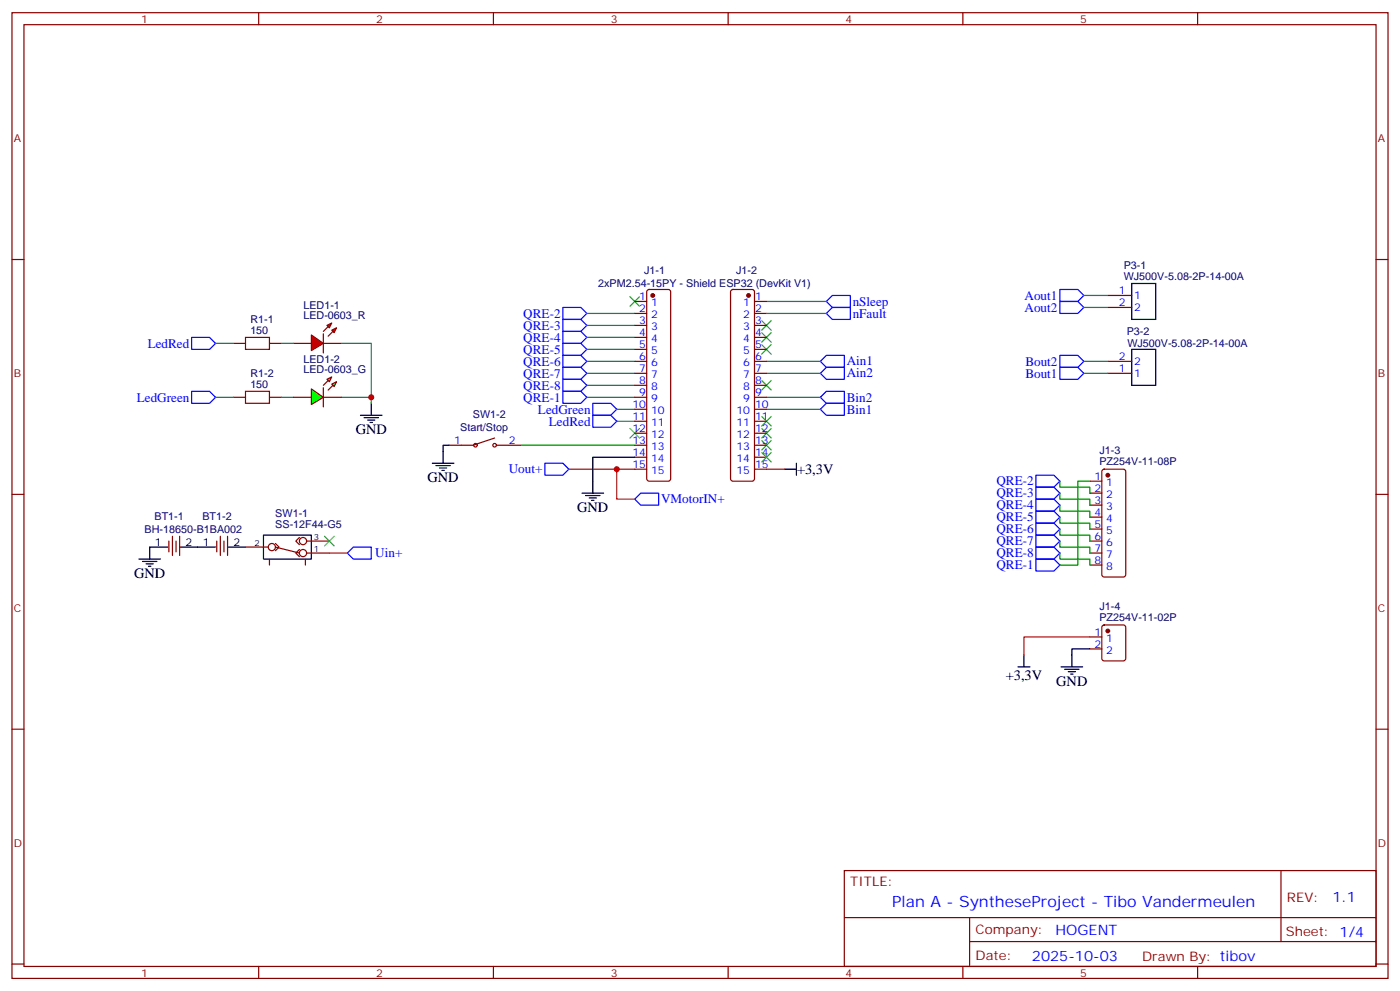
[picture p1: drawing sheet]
<svg xmlns="http://www.w3.org/2000/svg" width="412mm" height="292mm" viewBox="0 0 412 292" stroke-linecap="round" stroke-linejoin="round" font-family="sans-serif">
<g fill="none" stroke="#870000" stroke-width=".35">
<path d="M3.5 3.7h405.4v284.4h-405.4zM7.1 7.3h398.2v277.3h-398.2zM76.2 3.7v3.6M145.3 3.7v3.6M214.5 3.7v3.6M283.6 3.7v3.6M352.8 3.7v3.6M3.5 76.4h3.6M405.3 76.4h3.6M68.8 101.1h3.5M68.8 117h3.5M79.4 101.1h3.5"/>
<path d="M79.4 117h3.5M3.5 145.6h3.6M405.3 145.6h3.6M3.5 214.7h3.6M405.3 214.7h3.6M248.7 256.3h156.6v28.3h-156.6zM377.3 256.4v20.8M248.7 270.2h156.5M285.6 277.2h119.6M285.6 270.2v14.1M3.5 283.8h3.6M76.2 284.6v3.5"/>
<path d="M145.3 284.6v3.5M214.5 284.6v3.5M283.6 284.6v3.5M352.8 284.6v3.5M405.3 283.8h3.6"/>
</g>
<g fill="none" stroke="#00f" stroke-width=".35">
<path d="M165.8 90.5h5.3l1.8 1.8-1.8 1.8h-5.3zM165.8 94.1h5.3l1.8 1.7-1.8 1.8h-5.3zM165.8 97.6h5.3l1.8 1.7-1.8 1.8h-5.3zM243.4 88.8l1.8-1.8h5.3v3.5h-5.3zM243.4 92.3l1.8-1.8h5.3v3.6h-5.3zM56.4 115.2h5.3l1.8 1.8-1.8 1.7h-5.3zM165.8 101.1h5.3l1.8 1.8-1.8 1.7h-5.3zM165.8 104.6h5.3l1.8 1.8-1.8 1.8h-5.3zM165.8 108.2h5.3l1.8 1.7-1.8 1.8h-5.3zM165.8 111.7h5.3l1.8 1.8-1.8 1.7h-5.3zM165.8 115.2h5.3l1.8 1.8-1.8 1.7h-5.3zM174.6 118.7h5.3l1.8 1.8-1.8 1.8h-5.3z"/>
<path d="M241.7 106.4l1.7-1.8h5.3v3.6h-5.3zM241.7 109.9l1.7-1.7h5.3v3.5h-5.3zM241.7 117l1.7-1.8h5.3v3.5h-5.3zM160.5 136.4h5.3l1.8 1.7-1.8 1.8h-5.3zM174.6 122.3h5.3l1.8 1.7-1.8 1.8h-5.3zM241.7 120.5l1.7-1.8h5.3v3.6h-5.3zM187 147l1.7-1.8h5.3v3.5h-5.3z"/>
</g>
<g fill="none" stroke="#008700" stroke-width=".35">
<path d="M172.9 99.3h14.1M172.9 92.3h14.1M172.9 95.8h14.1M172.9 102.9h14.1M172.9 106.4h14.1M172.9 109.9h14.1M172.9 113.5h14.1M172.9 117h14.1M225.8 106.4h15.9M225.8 109.9h15.9M225.8 117h15.9M181.7 120.5h5.3"/>
<path d="M181.7 124h5.3M225.8 120.5h15.9"/>
</g>
<path d="M127.4 136.4h6.3M128.4 137.1h4.2M129.5 137.8h2.1M130.2 138.5h.7M130.5 132.9v3.5M231.1 138.1h3.5M234.6 136.4v3.5M171.4 145.2h6.4M172.5 145.9h4.2M173.6 146.6h2.1M174.3 147.3h.7M174.6 141.7v3.5" fill="none" stroke="#000" stroke-width=".35"/>
<path d="M167.6 138.1h19.4M181.7 138.1v8.9h5.3M225.8 138.1h5.3" fill="none" stroke="#f00" stroke-width=".35"/>
<path d="M185.6 87.3l2.8 2.9M188.4 87.3l-2.8 2.9M185.6 126.2l2.8 2.8M188.4 126.2l-2.8 2.8" fill="none" stroke="#3c3" stroke-width=".35"/>
<path d="M72.3 99.3h7.1v3.6h-7.1zM72.3 115.2h7.1v3.5h-7.1z" fill="none" stroke="#a10000" stroke-width=".35"/>
<g fill="#f00" stroke="#870000" stroke-width=".35">
<path d="M91.7 98.6l3.5 2.5-3.5 2.1z"/>
<path d="M95.2 98.3v5.6z"/>
</g>
<g fill="#870000" stroke="#870000" stroke-width=".35">
<path d="M95.2 97.6l1.5-1.4z"/>
<path d="M98.1 97.6l-1.4 1.4z"/>
</g>
<g fill="#f00" stroke="#870000" stroke-width=".35">
<path d="M96.3 95.8l1.4-.7-.7 1.4z"/>
<path d="M97.7 97.2l1.4-.7-.7 1.4z"/>
</g>
<path d="M86.4 101.1h5.3M86.4 117h5.3M95.2 101.1h5.3M95.2 117h5.3M49.7 159.3v3.2M50.8 157.9v5.6M51.9 159.3v3.2M52.9 157.9v5.6M63.9 159.3v3.2M64.9 157.9v5.6M66 159.3v3.2M67 157.9v5.6" fill="none" stroke="#870000" stroke-width=".35"/>
<path d="M56.4 99.3h5.3l1.8 1.8-1.8 1.8h-5.3zM104.1 161.1h5.3v3.5h-5.3l-1.8-1.8z" fill="none" stroke="#00f" stroke-width=".35"/>
<path d="M63.5 117h5.3M63.5 101.1h5.3M82.9 117h3.5M82.9 101.1h3.5M100.5 101.1h8.9v17.6M100.5 117h8.9" fill="none" stroke="#008700" stroke-width=".35"/>
<path d="M109.4 118.7v3.6M106.2 122.3h6.3M107.2 123h4.3M108.3 123.7h2.1M109 124.4h.7M44.1 161.1h5.3M52.9 161.1h10.6M67 161.1h5.3" fill="none" stroke="#000" stroke-width=".35"/>
<g fill="#0f0" stroke="#870000" stroke-width=".35">
<path d="M97.7 113.1l1.4-.7-.7 1.4z"/>
<path d="M96.3 111.7l1.4-.7-.7 1.4z"/>
</g>
<g fill="#870000" stroke="#870000" stroke-width=".35">
<path d="M98.1 113.5l-1.4 1.4z"/>
<path d="M95.2 113.5l1.5-1.5z"/>
</g>
<path d="M95.2 114.2v5.6z" fill="#f00" stroke="#870000" stroke-width=".35"/>
<path d="M91.7 114.5l3.5 2.5-3.5 2.1z" fill="#0f0" stroke="#870000" stroke-width=".35"/>
<g fill="none" stroke="#000" stroke-width=".35">
<path d="M333.4 83.5h7v10.6h-7zM333.4 102.9h7v10.6h-7zM132.3 131.1h-1.8v1.8M187 134.6h-12.4v7.1M77.6 157.6h14.1v7h-14.1zM40.9 164.6h6.4M42 165.3h4.2M43 166h2.2M43.7 166.7h.7M44.1 161.1v3.5M299.9 196.4h3.5M301.6 192.8v3.6"/>
<path d="M312.6 196.4h6.3M313.6 197.1h4.3M314.7 197.8h2.1M315.4 198.5h.7M321 191.1h-5.3v5.3"/>
</g>
<g fill="none" stroke="#870000" stroke-width=".35">
<path d="M187 88.8h3.5M187 92.3h3.5M187 95.8h3.5M187 99.3h3.5M190.7 85.4l.5-.2h5.6l.5 .2 .3 .5v55.1l-.3 .5-.5 .2h-5.6l-.5-.3-.2-.4v-55.1zM215.4 85.4l.5-.2h5.6l.5 .2 .2 .5v55.1l-.2 .5-.5 .2h-5.6l-.5-.3-.2-.4v-55.1zM222.2 88.8h3.6M222.2 92.3h3.6M222.2 95.8h3.6M222.2 99.3h3.6M326.3 87h7.1M326.3 90.5h7.1"/>
<path d="M187 109.9h3.5M187 106.4h3.5M187 102.9h3.5M187 113.5h3.5M187 117h3.5M222.2 109.9h3.6M222.2 106.4h3.6M222.2 102.9h3.6M222.2 113.5h3.6M222.2 117h3.6M326.3 109.9h7.1M326.3 106.4h7.1"/>
<path d="M145.7 129l-6.4 2.1h-7M146.4 131.1h7.1M187 131.1h3.5M187 120.5h3.5M187 124h3.5M187 127.6h3.5M187 134.6h3.5M187 138.1h3.5M222.2 131.1h3.6M222.2 120.5h3.6M222.2 124h3.6M222.2 127.6h3.6"/>
<path d="M222.2 134.6h3.6M222.2 138.1h3.6M324.8 138.4l.5-.3h5.6l.5 .3 .2 .5v30.3l-.2 .5-.5 .2h-5.6l-.5-.2-.2-.5v-30.3zM88.2 158.3l-1.1 1 1.1 1.1M90.3 159.3h6.7M321 159.3h3.6M321 141.7h3.6M321 145.2h3.6M321 148.7h3.6M321 152.3h3.6M321 155.8h3.6M72.3 161.1h6.7"/>
<path d="M79.4 164.6v1.8M81.1 160l1.1 1.1-1.1 1M81.1 161.1l7.1 1.7M88.2 161.8l-1.1 1 1.1 1.1M90 164.6v1.8M90.3 162.8h6.7M321 162.8h3.6M321 166.4h3.6M321 187.5h3.6M321 191.1h3.6M324.8 184.2l.5-.2h5.6l.7 .4v9.5l-.5 .6-5.8 .1-.7-.5v-9.4z"/>
<circle cx="140.1" cy="131.1" r=".53"/>
<circle cx="145.7" cy="131.1" r=".53"/>
<circle cx="89.3" cy="159.3" r="1.06"/>
<circle cx="80.1" cy="161.1" r="1.06"/>
<circle cx="89.3" cy="162.8" r="1.06"/>
</g>
<g fill="none" stroke="#3c3" stroke-width=".35">
<path d="M224.4 94.4l2.8 2.8M224.4 97.9l2.8 2.9M227.2 94.4l-2.8 2.8M227.2 97.9l-2.8 2.9M224.4 112l2.8 2.9M224.4 101.5l2.8 2.8M227.2 112l-2.8 2.9M227.2 101.5l-2.8 2.8M224.4 122.6l2.8 2.8M224.4 126.2l2.8 2.8M224.4 129.7l2.8 2.8M224.4 133.2l2.8 2.8"/>
<path d="M227.2 122.6l-2.8 2.8M227.2 126.2l-2.8 2.8M227.2 129.7l-2.8 2.8M227.2 133.2l-2.8 2.8M95.6 157.9l2.8 2.8M98.4 157.9l-2.8 2.8"/>
</g>
<path d="M97 162.8h5.3M321 187.5h-19.4v5.3" fill="none" stroke="#f00" stroke-width=".35"/>
<g fill="none" stroke="#008700" stroke-width=".35">
<path d="M225.8 88.8h17.6M225.8 92.3h17.6M319.3 87h7M319.3 90.5h7M319.3 106.4h7M319.3 109.9h7M153.5 131.1h33.5M312.2 141.7v1.7h8.8v1.8M312.2 145.2v1.8h8.8v1.7M312.2 148.7v1.8h8.8v1.8M312.2 152.3v1.7h8.8v1.8M312.2 155.8v1.8h8.8v1.7"/>
<path d="M312.2 159.3v1.8h8.8v1.7M321 141.7h-3.5v24.7h-5.3M312.2 162.8v1.8h8.8v1.8"/>
</g>
<path d="M312.2 85.2h5.3l1.8 1.8-1.8 1.8h-5.3zM312.2 88.8h5.3l1.8 1.7-1.8 1.8h-5.3zM312.2 104.6h5.3l1.8 1.8-1.8 1.8h-5.3zM312.2 108.2h5.3l1.8 1.7-1.8 1.8h-5.3zM305.2 139.9h5.2l1.8 1.8-1.8 1.7h-5.2zM305.2 157.6h5.2l1.8 1.7-1.8 1.8h-5.2zM305.2 154h5.2l1.8 1.8-1.8 1.8h-5.2zM305.2 150.5h5.2l1.8 1.8-1.8 1.7h-5.2zM305.2 147h5.2l1.8 1.7-1.8 1.8h-5.2zM305.2 143.4h5.2l1.8 1.8-1.8 1.8h-5.2zM305.2 161.1h5.2l1.8 1.7-1.8 1.8h-5.2zM305.2 164.6h5.2l1.8 1.8-1.8 1.7h-5.2z" fill="none" stroke="#00f" stroke-width=".35"/>
<g fill="#870000" stroke="#870000" stroke-width=".35">
<circle cx="192.3" cy="87" r=".53"/>
<circle cx="220.5" cy="87" r=".53"/>
<circle cx="326.3" cy="139.9" r=".53"/>
<circle cx="326.3" cy="185.8" r=".53"/>
</g>
<g fill="#c00">
<circle cx="181.7" cy="138.1" r=".88"/>
<circle cx="109.4" cy="117" r=".88"/>
</g>
<text font-size="4.6" fill="#00f" x="262.8" y="266.9">Plan A - SyntheseProject - Tibo Vandermeulen</text>
<g font-size="4.2">
<text x="104.8" y="127.9">GND</text>
<text x="125.9" y="142">GND</text>
<text x="234.8" y="139.6">+3,3V</text>
<text x="170" y="150.8">GND</text>
<text x="39.5" y="170.3">GND</text>
<text x="296.3" y="200.3">+3,3V</text>
<text x="311.1" y="202">GND</text>
</g>
<g font-size="4.2" fill="#00f">
<text x="392.5" y="265.6">1.1</text>
<text x="310.9" y="275.2">HOGENT</text>
<text x="304" y="283">2025-10-03</text>
</g>
<g font-size="3.9" fill="#00f">
<text x="301.8" y="88.2">Aout1</text>
<text x="154.2" y="93.5">QRE-2</text>
<text x="251.2" y="90">nSleep</text>
<text x="251.2" y="93.6">nFault</text>
<text x="301.8" y="91.8">Aout2</text>
<text x="154.2" y="97.1">QRE-3</text>
<text x="154.2" y="100.6">QRE-4</text>
<text x="43.5" y="102.4">LedRed</text>
<text x="154.2" y="104.1">QRE-5</text>
<text x="154.2" y="107.7">QRE-6</text>
<text x="249.4" y="107.6">Ain1</text>
<text x="302" y="107.7">Bout2</text>
<text x="154.2" y="111.2">QRE-7</text>
<text x="249.4" y="111.1">Ain2</text>
<text x="302" y="111.2">Bout1</text>
<text x="40.3" y="118.2">LedGreen</text>
<text x="154.2" y="114.7">QRE-8</text>
<text x="154.2" y="118.2">QRE-1</text>
<text x="249.4" y="118.3">Bin2</text>
<text x="158.5" y="121.8">LedGreen</text>
<text x="161.7" y="125.3">LedRed</text>
<text x="249.4" y="121.9">Bin1</text>
<text x="149.9" y="139.4">Uout+</text>
<text x="293.5" y="142.9">QRE-2</text>
<text x="194.7" y="148.2">VMotorIN+</text>
<text x="293.5" y="150">QRE-4</text>
<text x="293.5" y="146.5">QRE-3</text>
<text x="293.5" y="153.5">QRE-5</text>
<text x="293.5" y="160.6">QRE-7</text>
<text x="293.5" y="157">QRE-6</text>
<text x="110.5" y="164.1">Uin+</text>
<text x="293.5" y="164.1">QRE-8</text>
<text x="293.5" y="167.6">QRE-1</text>
</g>
<g font-size="3.9" fill="#800">
<text x="250.5" y="260.9">TITLE:</text>
<text x="379.1" y="265.6">REV:</text>
<text x="287.4" y="275.1">Company:</text>
<text x="378.7" y="275.7">Sheet: 1/4</text>
<text x="287.4" y="282.8">Date:</text>
<text x="336.4" y="282.9">Drawn By: tibov</text>
</g>
<g font-size="3.2" fill="#800">
<text x="41.6" y="6.7">1</text>
<text x="110.8" y="6.7">2</text>
<text x="179.9" y="6.7">3</text>
<text x="249.1" y="6.7">4</text>
<text x="318.2" y="6.7">5</text>
<text x="4.1" y="41.8">A</text>
<text x="405.9" y="41.8">A</text>
<text x="4.1" y="111">B</text>
<text x="405.9" y="111">B</text>
<text x="4.1" y="180.1">C</text>
<text x="405.9" y="180.1">C</text>
<text x="4.1" y="249.3">D</text>
<text x="405.9" y="249.3">D</text>
<text x="41.6" y="287.5">1</text>
<text x="110.8" y="287.5">2</text>
<text x="179.9" y="287.5">3</text>
<text x="249.1" y="287.5">4</text>
<text x="318.2" y="287.5">5</text>
</g>
<g font-size="3.2" fill="#000080">
<text x="189.7" y="80.8">J1-1</text>
<text x="216.8" y="80.8">J1-2</text>
<text x="331" y="82.4">WJ500V-5.08-2P-14-00A</text>
<text x="331" y="79.2">P3-1</text>
<text x="176.2" y="84.6">2xPM2.54-15PY - Shield ESP32 (DevKit V1)</text>
<text x="73.7" y="95.2">R1-1</text>
<text x="89.4" y="94.1">LED-0603_R</text>
<text x="89.4" y="90.9">LED1-1</text>
<text x="73.7" y="98.3">150</text>
<text x="331.9" y="98.7">P3-2</text>
<text x="89.4" y="106.8">LED1-2</text>
<text x="332.1" y="102.2">WJ500V-5.08-2P-14-00A</text>
<text x="73.7" y="111">R1-2</text>
<text x="89.4" y="109.9">LED-0603_G</text>
<text x="73.7" y="114.2">150</text>
<text x="139.3" y="123.2">SW1-2</text>
<text x="135.6" y="127">Start/Stop</text>
<text x="323.9" y="136.9">PZ254V-11-08P</text>
<text x="323.9" y="133.7">J1-3</text>
<text x="45.5" y="153.2">BT1-1</text>
<text x="59.6" y="153.2">BT1-2</text>
<text x="81.1" y="155.4">SS-12F44-G5</text>
<text x="81.1" y="152.2">SW1-1</text>
<text x="42.6" y="156.9">BH-18650-B1BA002</text>
<text x="323.9" y="179.6">J1-4</text>
<text x="323.9" y="182.8">PZ254V-11-02P</text>
</g>
<g font-size="3.2" fill="#00f">
<text x="188.3" y="88.4">1</text>
<text x="222.4" y="88.4">1</text>
<text x="329.6" y="86.6">1</text>
<text x="334.1" y="88.1">1</text>
<text x="188.3" y="91.9">2</text>
<text x="188.3" y="95.5">3</text>
<text x="191.8" y="90.2">1</text>
<text x="191.8" y="93.7">2</text>
<text x="218.9" y="90.2">1</text>
<text x="218.9" y="93.7">2</text>
<text x="222.4" y="91.9">2</text>
<text x="222.4" y="95.5">3</text>
<text x="329.6" y="90.2">2</text>
<text x="334.1" y="91.6">2</text>
<text x="188.3" y="99">4</text>
<text x="191.8" y="97.2">3</text>
<text x="191.8" y="100.8">4</text>
<text x="218.9" y="97.2">3</text>
<text x="218.9" y="100.8">4</text>
<text x="222.4" y="99">4</text>
<text x="188.3" y="102.5">5</text>
<text x="188.3" y="106">6</text>
<text x="191.8" y="104.3">5</text>
<text x="191.8" y="107.8">6</text>
<text x="218.9" y="104.3">5</text>
<text x="218.9" y="107.8">6</text>
<text x="222.4" y="102.5">5</text>
<text x="222.4" y="106">6</text>
<text x="329.6" y="106">2</text>
<text x="334.1" y="107.5">2</text>
<text x="188.3" y="109.6">7</text>
<text x="188.3" y="113.1">8</text>
<text x="191.8" y="111.3">7</text>
<text x="218.9" y="111.3">7</text>
<text x="222.4" y="109.6">7</text>
<text x="222.4" y="113.1">8</text>
<text x="329.6" y="109.6">1</text>
<text x="334.1" y="111">1</text>
<text x="188.3" y="116.6">9</text>
<text x="191.8" y="114.9">8</text>
<text x="191.8" y="118.4">9</text>
<text x="218.9" y="114.9">8</text>
<text x="218.9" y="118.4">9</text>
<text x="222.4" y="116.6">9</text>
<text x="186.3" y="120.2">10</text>
<text x="186.3" y="123.7">11</text>
<text x="191.8" y="121.9">10</text>
<text x="191.8" y="125.4">11</text>
<text x="216.9" y="121.9">10</text>
<text x="216.9" y="125.4">11</text>
<text x="222.4" y="120.2">10</text>
<text x="222.4" y="123.7">11</text>
<text x="133.8" y="130.7">1</text>
<text x="149.9" y="130.7">2</text>
<text x="186.3" y="127.2">12</text>
<text x="186.3" y="130.7">13</text>
<text x="191.8" y="129">12</text>
<text x="216.9" y="129">12</text>
<text x="222.4" y="127.2">12</text>
<text x="222.4" y="130.7">13</text>
<text x="186.3" y="134.3">14</text>
<text x="186.3" y="137.8">15</text>
<text x="191.8" y="132.5">13</text>
<text x="191.8" y="136">14</text>
<text x="216.9" y="132.5">13</text>
<text x="216.9" y="136">14</text>
<text x="222.4" y="134.3">14</text>
<text x="222.4" y="137.8">15</text>
<text x="191.8" y="139.6">15</text>
<text x="216.9" y="139.6">15</text>
<text x="322.4" y="141.3">1</text>
<text x="325.9" y="143.1">1</text>
<text x="322.4" y="144.9">2</text>
<text x="322.4" y="148.4">3</text>
<text x="325.9" y="146.6">2</text>
<text x="322.4" y="151.9">4</text>
<text x="322.4" y="155.4">5</text>
<text x="325.9" y="150.1">3</text>
<text x="325.9" y="153.7">4</text>
<text x="322.4" y="159">6</text>
<text x="325.9" y="157.2">5</text>
<text x="325.9" y="160.7">6</text>
<text x="322.4" y="162.5">7</text>
<text x="322.4" y="166">8</text>
<text x="325.9" y="164.3">7</text>
<text x="325.9" y="167.8">8</text>
<text x="322.4" y="187.2">1</text>
<text x="322.4" y="190.7">2</text>
<text x="325.9" y="188.9">1</text>
<text x="325.9" y="192.5">2</text>
</g>
<g font-size="3.2">
<text x="45.6" y="160.7">1</text>
<text x="54.7" y="160.7">2</text>
<text x="59.7" y="160.7">1</text>
<text x="68.8" y="160.7">2</text>
</g>
<g font-size="2.5">
<text x="75" y="160.7">2</text>
<text x="92.4" y="159">3</text>
<text x="92.4" y="162.5">1</text>
</g>
</svg>
